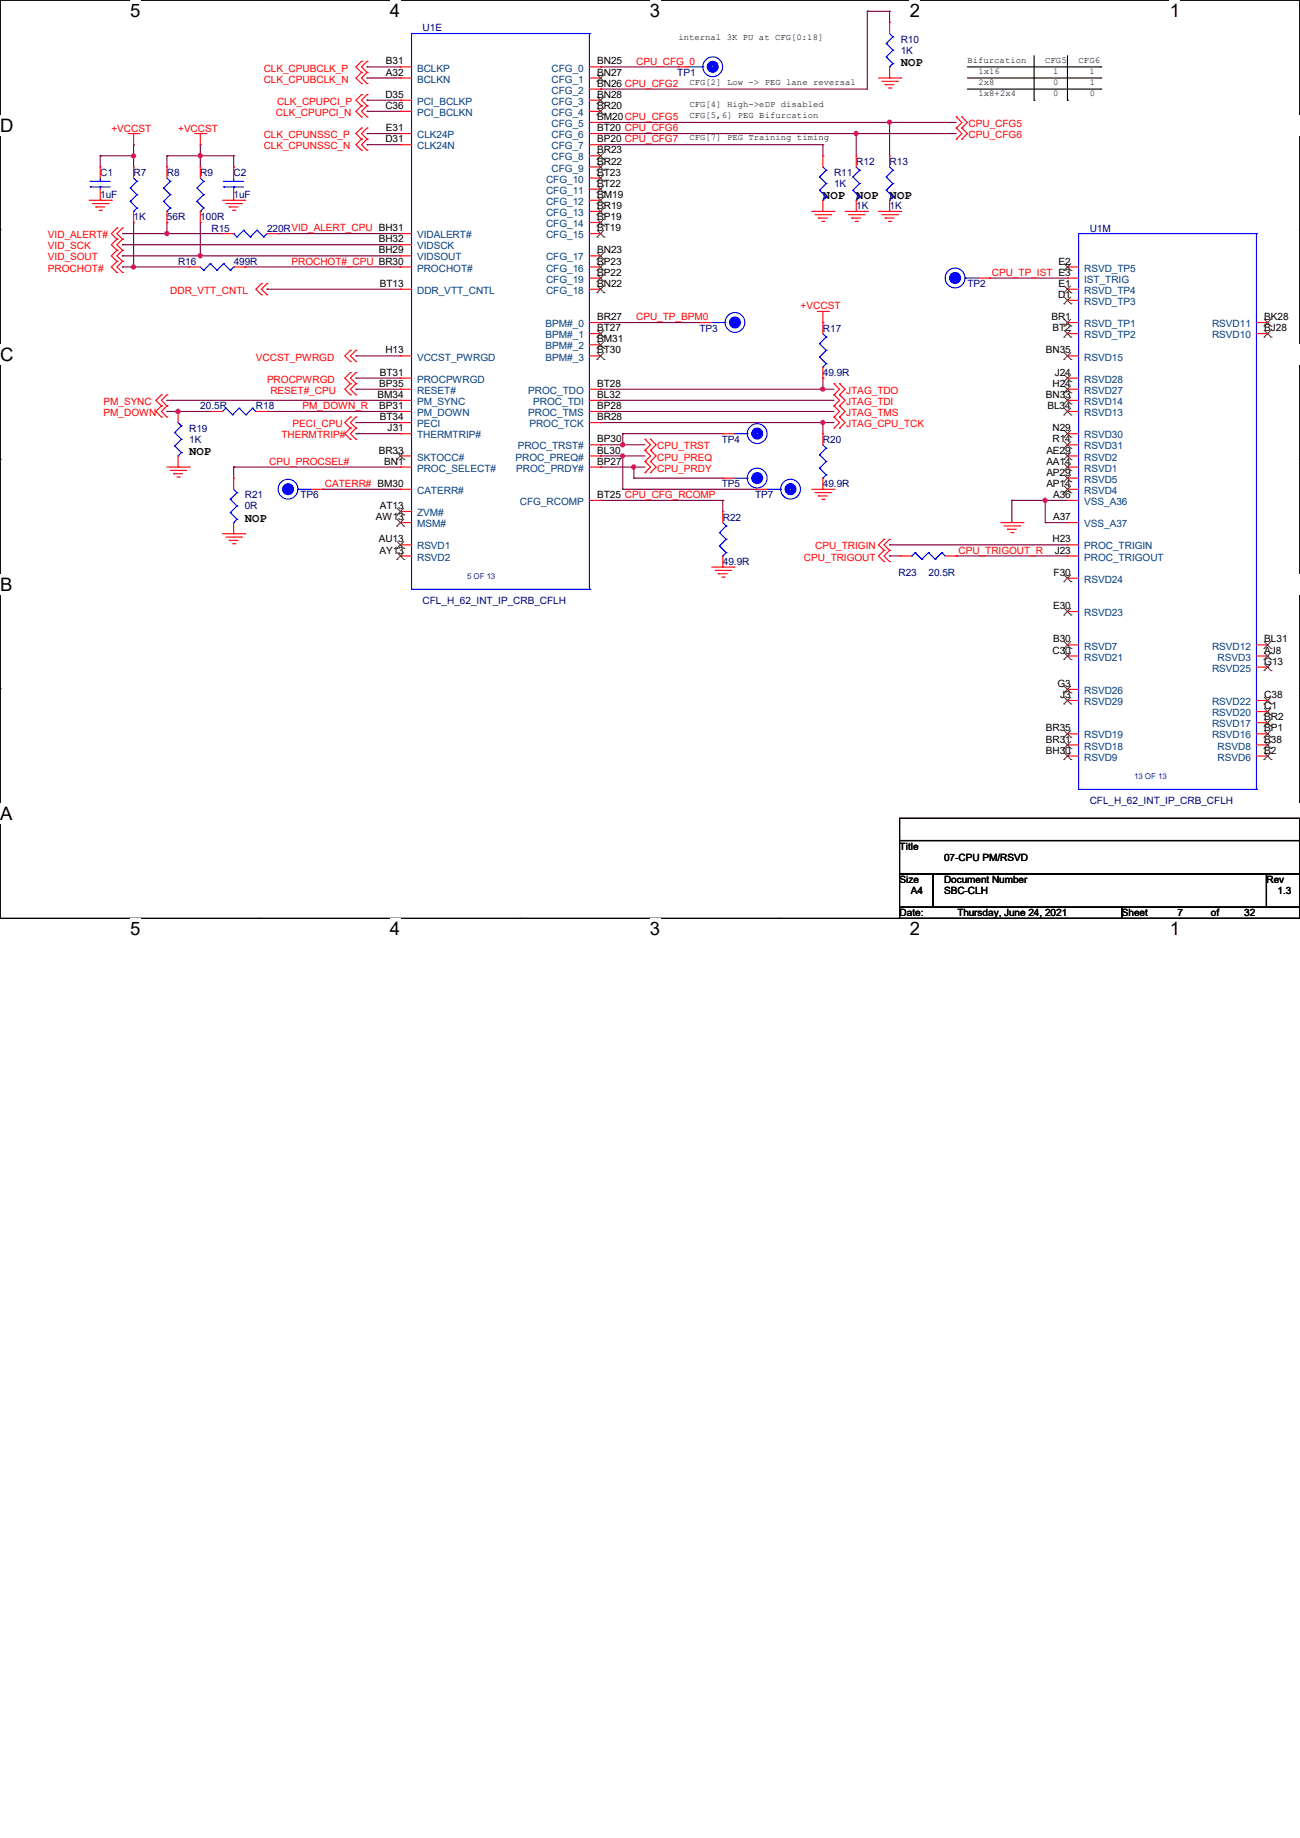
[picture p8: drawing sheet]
<svg xmlns="http://www.w3.org/2000/svg" width="297mm" height="420mm" viewBox="0 0 297 420" stroke-linecap="round" stroke-linejoin="round" font-family="sans-serif">
<path d="M0 0h297v209.8h-297z" fill="none" stroke="#000" stroke-width=".25"/>
<g fill="#fff">
<path d="M29.7 0h2.4v4.8h-2.4z"/>
<path d="M29.7 209.8h2.4v4.8h-2.4z"/>
</g>
<path d="M59.4 0h.1M59.4 209.8h.1" fill="none" stroke="#000" stroke-width=".25"/>
<g fill="#fff">
<path d="M89.1 0h2.3v4.8h-2.3z"/>
<path d="M89.1 209.8h2.3v4.8h-2.3z"/>
</g>
<path d="M118.8 0h.1M118.8 209.8h.1" fill="none" stroke="#000" stroke-width=".25"/>
<g fill="#fff">
<path d="M148.5 0h2.3v4.8h-2.3z"/>
<path d="M148.5 209.8h2.3v4.8h-2.3z"/>
</g>
<path d="M178.2 0h.1M178.2 209.8h.1" fill="none" stroke="#000" stroke-width=".25"/>
<g fill="#fff">
<path d="M207.9 0h2.3v4.8h-2.3z"/>
<path d="M207.9 209.8h2.3v4.8h-2.3z"/>
</g>
<path d="M237.6 0h.1M237.6 209.8h.1" fill="none" stroke="#000" stroke-width=".25"/>
<g fill="#fff">
<path d="M267.3 0h2.3v4.8h-2.3z"/>
<path d="M267.3 209.8h2.3v4.8h-2.3z"/>
<path d="M0 26.2h3.1v4.8h-3.1z"/>
<path d="M297 26.2v4.8z"/>
<path d="M0 78.7h3.1v4.7h-3.1z"/>
<path d="M297 78.7v4.7z"/>
</g>
<path d="M0 52.5h.1M297 52.5h.1" fill="none" stroke="#000" stroke-width=".25"/>
<g fill="#fff">
<path d="M0 131.1h2.9v4.8h-2.9z"/>
<path d="M297 131.1v4.8z"/>
</g>
<path d="M0 104.9h.1M297 104.9h.1" fill="none" stroke="#000" stroke-width=".25"/>
<g fill="#fff">
<path d="M0 183.6h2.9v4.7h-2.9z"/>
<path d="M296.9 183.6h.1v4.7h-.1z"/>
</g>
<g fill="none" stroke="#000" stroke-width=".25">
<path d="M221 15.3h30.5M221 17.8h30.5M236.3 12.7v10.2M243.9 12.7v10.2M251.5 15.3h.1M251.5 17.8h.1M221 20.4h30.5M236.3 22.9h.1M243.9 22.9h.1M251.5 20.4h.1M0 157.4h.1M297 157.4h.1"/>
<path d="M205.5 187h91.5v5.1h-91.5zM205.5 192.1h91.5v7.6h-91.5zM205.5 199.7h7.6v7.6h-7.6zM213.1 199.7h76.2v7.6h-76.2zM289.3 199.7h7.7v7.6h-7.7zM205.5 207.3h50.8v2.5h-50.8zM256.3 207.3h40.7v2.5h-40.7z"/>
</g>
<g fill="none" stroke="#800040" stroke-width=".25">
<path d="M83.9 15.3h.1M83.9 17.8h.1M83.9 15.3h7.6M83.9 17.8h7.6M137.2 15.3h.1M137.2 15.3h17.8M198.2 2.6h.1M198.2 2.6v17.8h-61M198.2 2.6h5M203.2 2.6h.1M203.2 2.6v2.5M22.9 35.6h.1"/>
<path d="M22.9 35.6h7.6M22.9 35.6v2.5M30.5 33.1h.1M30.5 35.6h.1M30.5 33.1v5M38.1 35.6h.1M38.1 35.6v2.5M38.1 35.6h15.3M45.8 35.6h.1M45.8 33.1h.1M45.8 33.1v5M53.4 35.6h.1"/>
<path d="M53.4 38.1h.1M53.4 35.6v2.5M83.9 30.5h.1M83.9 33.1h.1M83.9 22.9h.1M83.9 25.4h.1M83.9 30.5h7.6M83.9 33.1h7.6M83.9 22.9h7.6M83.9 25.4h7.6M137.2 20.4h.1M137.2 28h.1"/>
<path d="M137.2 30.5h.1M137.2 33.1h.1M137.2 30.5h81.3M137.2 33.1h50.8M137.2 28h81.3M188 33.1h.1M188 33.1v2.5M195.6 30.5h.1M195.6 30.5v5.1M203.2 28h.1M203.2 28v7.6M28 55.9h.1"/>
<path d="M28 58.5h.1M28 53.4h.1M28 53.4h22.8M28 55.9h63.5M28 58.5h63.5M30.5 50.8h.1M30.5 50.8v10.2M38.1 50.8h.1M38.1 53.4h.1M38.1 50.8v2.6M45.8 58.5h.1M45.8 50.8h.1"/>
<path d="M45.8 50.8v7.7M63.5 53.4h.1M63.5 53.4h28M28 61h.1M28 61h15.2M30.5 61h.1M55.9 61h.1M55.9 61h35.6M61 66.1h.1M61 66.1h30.5M137.2 73.7h.1M137.2 73.7h22.9"/>
<path d="M226.1 63.5h.1M226.1 63.5h17.8M38.1 91.5h.1M38.1 94h.1M38.1 91.5h53.4M38.1 94h10.2M40.7 94h.1M61 94h.1M61 94h30.5M81.3 96.6h.1M81.3 99.1h.1M81.3 88.9h.1"/>
<path d="M81.3 86.4h.1M81.3 81.3h.1M81.3 96.6h10.2M81.3 99.1h10.2M81.3 88.9h10.2M81.3 86.4h10.2M81.3 81.3h10.2M137.2 91.5h.1M137.2 94h.1M137.2 96.6h.1M137.2 88.9h.1M137.2 96.6h53.3"/>
<path d="M137.2 88.9h53.3M137.2 91.5h53.3M137.2 94h53.3M142.3 99.1h.1M142.3 99.1h22.8M142.3 99.1v2.5M188 88.9h.1M188 86.4h.1M188 96.6h.1M188 86.4v2.5M188 96.6v2.5M53.4 106.7h.1"/>
<path d="M53.4 106.7h38.1M53.4 106.7v2.6M73.7 111.8h.1M73.7 111.8h17.8M137.2 114.3h.1M137.2 106.7h.1M137.2 104.2h.1M137.2 101.6h.1M137.2 114.3h27.9M137.2 101.6h10.2M137.2 106.7h10.2M137.2 104.2h10.2"/>
<path d="M142.3 111.8h.1M142.3 101.6h.1M142.3 104.2h.1M142.3 111.8h30.5M142.3 104.2v7.6M144.8 109.3h.1M144.8 106.7h.1M144.8 109.3h20.3M144.8 106.7v2.6M165.1 114.3h.1M165.1 114.3v2.6M231.2 114.3h.1"/>
<path d="M231.2 114.3h12.7M231.2 114.3v5.1M238.8 114.3h.1M238.8 119.4h.1M238.8 119.4h5.1M238.8 114.3v5.1M203.2 124.5h.1M203.2 127h.1M203.2 124.5h40.7M203.2 127h2.6M218.5 127h.1M218.5 127h25.4"/>
</g>
<g fill="#f0f" stroke="#f0f" stroke-width=".25">
<circle cx="45.7" cy="58.4" r=".49"/>
<circle cx="30.5" cy="61" r=".49"/>
<circle cx="40.7" cy="94" r=".49"/>
<circle cx="188" cy="88.9" r=".49"/>
<circle cx="188" cy="96.5" r=".49"/>
<circle cx="142.3" cy="101.6" r=".49"/>
<circle cx="144.8" cy="106.7" r=".49"/>
<circle cx="30.5" cy="35.6" r=".49"/>
<circle cx="38.1" cy="53.4" r=".49"/>
<circle cx="142.3" cy="104.2" r=".49"/>
<circle cx="195.6" cy="30.5" r=".49"/>
<circle cx="45.7" cy="35.6" r=".49"/>
<circle cx="203.2" cy="28" r=".49"/>
<circle cx="238.8" cy="114.3" r=".49"/>
</g>
<g fill="none" stroke="#f00" stroke-width=".25">
<path d="M82.6 14h.1M82.6 16.6h.1M82.6 19.1h.1M82.6 14l-1.3 1.3 1.3 1.3M82.6 16.6l-1.3 1.2 1.3 1.3M83.9 14h.1M83.9 16.6h.1M83.9 19.1h.1M83.9 14l-1.3 1.3 1.3 1.3M83.9 16.6l-1.3 1.2 1.3 1.3M91.5 17.8h.1M91.5 15.3h.1"/>
<path d="M91.5 17.8h2.5M91.5 15.3h2.5M134.7 17.8h2.5M134.7 15.3h2.5M137.2 15.3h.1M137.2 17.8h.1M155 15.3h.1M155 15.3h2.5M200.7 17.8h5.1M201.5 18.6h3.5M202.2 19.3h.1M202.2 19.3h2.1"/>
<path d="M203.2 5.1h.1M203.2 17.8h.1M203.2 5.1v2.6M203.2 15.3v2.5M205 18.6h.1M205.8 17.8h.1M22.9 38.1h.1M22.9 38.1v2.6M29.3 30.5h2.5M30.5 33.1h.1M30.5 38.1h.1M30.5 30.5v2.6"/>
<path d="M30.5 38.1v2.6M31.8 30.5h.1M38.1 38.1h.1M38.1 38.1v2.6M44.5 30.5h2.5M45.8 33.1h.1M45.8 38.1h.1M45.8 30.5v2.6M45.8 38.1v2.6M47 30.5h.1M53.4 38.1h.1M53.4 38.1v2.6"/>
<path d="M82.6 29.3h.1M82.6 31.8h.1M82.6 34.3h.1M82.6 24.2h.1M82.6 26.7h.1M82.6 21.6h.1M82.6 29.3l-1.3 1.2 1.3 1.3M82.6 31.8l-1.3 1.3 1.3 1.2M82.6 24.2l-1.3 1.2 1.3 1.3M82.6 21.6l-1.3 1.3 1.3 1.3M83.9 29.3h.1M83.9 31.8h.1"/>
<path d="M83.9 34.3h.1M83.9 24.2h.1M83.9 26.7h.1M83.9 21.6h.1M83.9 29.3l-1.3 1.2 1.3 1.3M83.9 31.8l-1.3 1.3 1.3 1.2M83.9 24.2l-1.3 1.2 1.3 1.3M83.9 21.6l-1.3 1.3 1.3 1.3M91.5 33.1h.1M91.5 25.4h.1M91.5 30.5h.1M91.5 22.9h.1"/>
<path d="M91.5 30.5h2.5M91.5 22.9h2.5M91.5 25.4h2.5M91.5 33.1h2.5M134.7 30.5h2.5M134.7 20.4h2.5M134.7 22.9h2.5M134.7 25.4h2.5M134.7 28h2.5M134.7 33.1h2.5M134.7 35.6h2.5M134.7 38.1h2.5"/>
<path d="M137.2 20.4h.1M137.2 22.9h.1M137.2 25.4h.1M137.2 28h.1M137.2 30.5h.1M137.2 33.1h.1M137.2 35.6h.1M137.2 38.1h.1M188 35.6h.1M188 35.6v2.5M195.6 35.6h.1M195.6 35.6v2.5"/>
<path d="M203 20.1h.5M203.2 35.6h.1M203.2 35.6v2.5M203.5 20.1h.1M218.5 26.7h.1M218.5 29.3h.1M218.5 31.8h.1M218.5 26.7l1.3 1.3-1.3 1.3M218.5 29.3l1.3 1.2-1.3 1.3M219.8 26.7h.1M219.8 29.3h.1M219.8 31.8h.1"/>
<path d="M219.8 26.7l1.2 1.3-1.2 1.3M219.8 29.3l1.2 1.2-1.2 1.3M20.4 45.8h5M21.1 46.5h3.6M21.9 47.3h.1M21.9 47.3h2M22.6 48h.6M22.9 45.8h.1M22.9 43.2v2.6M23.2 48h.1M24.7 46.5h.1M25.4 45.8h.1"/>
<path d="M26.7 54.7h.1M26.7 57.2h.1M26.7 59.7h.1M26.7 52.1h.1M26.7 54.7l-1.3 1.2 1.3 1.3M26.7 57.2l-1.3 1.3 1.3 1.2M26.7 52.1l-1.3 1.3 1.3 1.3M26.7 59.7l-1.3 1.3 1.3 1.3M28 54.7h.1M28 57.2h.1M28 59.7h.1M28 52.1h.1"/>
<path d="M28 54.7l-1.3 1.2 1.3 1.3M28 57.2l-1.3 1.3 1.3 1.2M28 52.1l-1.3 1.3 1.3 1.3M28 59.7l-1.3 1.3 1.3 1.3M30.5 50.8h.1M30.5 48.3v2.5M38.1 50.8h.1M38.1 48.3v2.5M45.8 50.8h.1M45.8 48.3v2.5M50.8 53.4h.1M50.8 45.8h5.1"/>
<path d="M50.8 53.4h2.6M51.6 46.5h3.6M52.4 47.3h.1M52.4 47.3h2M53.1 48h.5M53.4 45.8h.1M53.4 43.2v2.6M53.6 48h.1M55.2 46.5h.1M55.9 45.8h.1M61 53.4h2.5M63.5 53.4h.1"/>
<path d="M91.5 58.5h.1M91.5 55.9h.1M91.5 53.4h.1M91.5 58.5h2.5M91.5 55.9h2.5M91.5 53.4h2.5M134.7 48.3h2.5M134.7 45.8h2.5M134.7 58.5h2.5M134.7 40.7h2.5M134.7 43.2h2.5M134.7 50.8h2.5"/>
<path d="M134.7 53.4h2.5M137.2 40.7h.1M137.2 43.2h.1M137.2 45.8h.1M137.2 48.3h.1M137.2 50.8h.1M137.2 53.4h.1M137.2 58.5h.1M185.5 48.3h5M186.2 49.1h3.6M187 49.8h.1M187 49.8h2"/>
<path d="M187.7 50.6h.6M188 48.3h.1M188 45.8v2.5M188.3 50.6h.1M189.8 49.1h.1M190.5 48.3h.1M193.1 48.3h5.1M193.8 49.1h3.6M194.6 49.8h.1M194.6 49.8h2M195.4 50.6h.5M195.6 48.3h.1"/>
<path d="M195.6 45.8v2.5M195.9 50.6h.1M197.4 49.1h.1M198.2 48.3h.1M200.7 48.3h5.1M201.5 49.1h3.5M202.2 49.8h.1M202.2 49.8h2.1M203 50.6h.5M203.2 48.3h.1M203.2 45.8v2.5M203.5 50.6h.1"/>
<path d="M205 49.1h.1M205.8 48.3h.1M26.7 62.3h.1M28 62.3h.1M43.2 61h.1M43.2 61h2.6M53.4 61h2.5M55.9 61h.1M59.7 64.8h.1M59.7 67.4h.1M59.7 64.8l-1.2 1.3 1.2 1.3M61 64.8h.1"/>
<path d="M61 67.4h.1M61 64.8l-1.3 1.3 1.3 1.3M91.5 66.1h.1M91.5 61h.1M91.5 61h2.5M91.5 66.1h2.5M134.7 73.7h2.5M134.7 61h2.5M134.7 63.5h2.5M134.7 66.1h2.5M134.7 76.2h2.5M134.7 78.8h2.5"/>
<path d="M137.2 66.1h.1M137.2 63.5h.1M137.2 73.7h.1M137.2 76.2h.1M137.2 78.8h.1M137.2 61h.1M160.1 73.7h.1M160.1 73.7h2.5M186.7 71.2h2.6M188 73.7h.1M188 71.2v5M189.3 71.2h.1"/>
<path d="M223.6 63.5h2.5M226.1 63.5h.1M243.9 61h.1M243.9 66.1h.1M243.9 68.6h.1M243.9 76.2h.1M243.9 73.7h.1M243.9 63.5h.1M243.9 73.7h2.5M243.9 61h2.5M243.9 63.5h2.5M243.9 66.1h2.5"/>
<path d="M243.9 68.6h2.5M243.9 76.2h2.5M287.1 73.7h2.5M287.1 76.2h2.5M289.6 73.7h.1M289.6 76.2h.1M36.9 90.2h.1M36.9 92.8h.1M36.9 95.3h.1M36.9 90.2l-1.3 1.3 1.3 1.3M36.9 92.8l-1.3 1.2 1.3 1.3M38.1 90.2h.1"/>
<path d="M38.1 92.8h.1M38.1 95.3h.1M38.1 90.2l-1.2 1.3 1.2 1.3M38.1 92.8l-1.2 1.2 1.2 1.3M40.7 94h.1M40.7 94v2.6M48.3 94h.1M48.3 94h2.5M58.5 94h2.5M61 94h.1M80.1 95.3h.1M80.1 97.8h.1"/>
<path d="M80.1 87.7h.1M80.1 90.2h.1M80.1 85.1h.1M80.1 80.1h.1M80.1 82.6h.1M80.1 95.3l-1.3 1.3 1.3 1.2M80.1 97.8l-1.3 1.3 1.3 1.3M80.1 87.7l-1.3 1.2 1.3 1.3M80.1 85.1l-1.3 1.3 1.3 1.3M80.1 80.1l-1.3 1.2 1.3 1.3M81.3 95.3h.1M81.3 97.8h.1"/>
<path d="M81.3 87.7h.1M81.3 90.2h.1M81.3 85.1h.1M81.3 80.1h.1M81.3 82.6h.1M81.3 95.3l-1.2 1.3 1.2 1.2M81.3 97.8l-1.2 1.3 1.2 1.3M81.3 87.7l-1.2 1.2 1.2 1.3M81.3 85.1l-1.2 1.3 1.2 1.3M81.3 80.1l-1.2 1.2 1.2 1.3M91.5 81.3h.1M91.5 91.5h.1"/>
<path d="M91.5 94h.1M91.5 96.6h.1M91.5 99.1h.1M91.5 88.9h.1M91.5 86.4h.1M91.5 94h2.5M91.5 99.1h2.5M91.5 86.4h2.5M91.5 88.9h2.5M91.5 81.3h2.5M91.5 91.5h2.5M91.5 96.6h2.5"/>
<path d="M134.7 94h2.5M134.7 88.9h2.5M134.7 81.3h2.5M134.7 91.5h2.5M134.7 96.6h2.5M137.2 96.6h.1M137.2 88.9h.1M137.2 81.3h.1M137.2 91.5h.1M137.2 94h.1M165.1 99.1h.1M165.1 99.1h2.6"/>
<path d="M188 86.4h.1M188 99.1h.1M188 83.9v2.5M188 99.1v2.5M190.5 87.7h.1M190.5 90.2h.1M190.5 92.8h.1M190.5 95.3h.1M190.5 97.8h.1M190.5 87.7l1.3 1.2-1.3 1.3M190.5 92.8l1.3 1.2-1.3 1.3M190.5 90.2l1.3 1.3-1.3 1.3"/>
<path d="M190.5 95.3l1.3 1.3-1.3 1.2M191.8 87.7h.1M191.8 90.2h.1M191.8 92.8h.1M191.8 95.3h.1M191.8 97.8h.1M191.8 87.7l1.3 1.2-1.3 1.3M191.8 92.8l1.3 1.2-1.3 1.3M191.8 90.2l1.3 1.3-1.3 1.3M191.8 95.3l1.3 1.3-1.3 1.2M243.9 86.4h.1M243.9 88.9h.1"/>
<path d="M243.9 81.3h.1M243.9 91.5h.1M243.9 94h.1M243.9 99.1h.1M243.9 94h2.5M243.9 99.1h2.5M243.9 86.4h2.5M243.9 88.9h2.5M243.9 81.3h2.5M243.9 91.5h2.5M38.1 106.7h5.1M38.9 107.5h3.6"/>
<path d="M39.7 108.2h.1M39.7 108.2h2M40.4 109h.5M40.7 106.7h.1M40.7 104.2v2.5M40.9 109h.1M42.5 107.5h.1M43.2 106.7h.1M53.4 109.3h.1M53.4 109.3v2.5M53.4 119.4v2.6M71.2 111.8h2.5"/>
<path d="M73.7 111.8h.1M80.1 100.4h.1M81.3 100.4h.1M91.5 106.7h.1M91.5 116.9h.1M91.5 104.2h.1M91.5 111.8h.1M91.5 119.4h.1M91.5 106.7h2.5M91.5 111.8h2.5M91.5 119.4h2.5M91.5 104.2h2.5"/>
<path d="M91.5 116.9h2.5M134.7 106.7h2.5M134.7 104.2h2.5M134.7 101.6h2.5M134.7 114.3h2.5M137.2 101.6h.1M137.2 114.3h.1M137.2 104.2h.1M137.2 106.7h.1M147.4 100.4h.1M147.4 102.9h.1M147.4 105.5h.1"/>
<path d="M147.4 108h.1M147.4 100.4l1.2 1.2-1.2 1.3M147.4 102.9l1.2 1.3-1.2 1.3M147.4 105.5l1.2 1.2-1.2 1.3M148.6 100.4h.1M148.6 102.9h.1M148.6 105.5h.1M148.6 108h.1M148.6 100.4l1.3 1.2-1.3 1.3M148.6 102.9l1.3 1.3-1.3 1.3M148.6 105.5l1.3 1.2-1.3 1.3M165.1 109.3h.1"/>
<path d="M165.1 116.9h.1M165.1 109.3h2.6M165.1 116.9v2.5M172.8 111.8h.1M172.8 111.8h2.5M185.5 111.8h5M186.2 112.6h3.6M187 113.3h.1M187 113.3h2M187.7 114.1h.6M188 111.8h.1M188 109.3v2.5"/>
<path d="M188.3 114.1h.1M189.8 112.6h.1M190.5 111.8h.1M228.6 119.4h5.1M233.7 119.4h.1M243.9 119.4h.1M243.9 109.3h.1M243.9 111.8h.1M243.9 104.2h.1M243.9 106.7h.1M243.9 101.6h.1M243.9 114.3h.1"/>
<path d="M243.9 106.7h2.5M243.9 111.8h2.5M243.9 119.4h2.5M243.9 109.3h2.5M243.9 104.2h2.5M243.9 101.6h2.5M243.9 114.3h2.5M50.8 122h5.1M51.6 122.7h3.6M52.4 123.5h.1M52.4 123.5h2M53.1 124.2h.5"/>
<path d="M53.4 122h.1M53.6 124.2h.1M55.2 122.7h.1M55.9 122h.1M91.5 127h.1M91.5 124.5h.1M91.5 127h2.5M91.5 124.5h2.5M162.6 129.6h5.1M163.4 130.3h3.5M164.1 131.1h.1M164.1 131.1h2.1"/>
<path d="M164.9 131.9h.5M165.1 129.6h.1M165.1 127v2.6M165.4 131.9h.1M166.9 130.3h.1M167.7 129.6h.1M202 123.2h.1M202 125.8h.1M202 128.3h.1M202 123.2l-1.3 1.3 1.3 1.3M202 125.8l-1.3 1.2 1.3 1.3M203.2 123.2h.1"/>
<path d="M203.2 125.8h.1M203.2 128.3h.1M203.2 123.2l-1.2 1.3 1.2 1.3M203.2 125.8l-1.2 1.2 1.2 1.3M205.8 127h.1M205.8 127h2.5M215.9 127h2.6M218.5 127h.1M229.4 120.2h3.6M230.2 120.9h.1M230.2 120.9h2M230.9 121.7h.5"/>
<path d="M231.4 121.7h.1M233 120.2h.1M243.9 132.1h.1M243.9 139.7h.1M243.9 127h.1M243.9 124.5h.1M243.9 127h2.5M243.9 132.1h2.5M243.9 139.7h2.5M243.9 124.5h2.5M243.9 147.4h.1M243.9 157.5h.1"/>
<path d="M243.9 149.9h.1M243.9 147.4h2.5M243.9 157.5h2.5M243.9 149.9h2.5M287.1 147.4h2.5M287.1 152.4h2.5M287.1 149.9h2.5M289.6 152.4h.1M289.6 147.4h.1M289.6 149.9h.1M243.9 167.7h.1M243.9 160.1h.1"/>
<path d="M243.9 170.2h.1M243.9 172.8h.1M243.9 167.7h2.5M243.9 160.1h2.5M243.9 170.2h2.5M243.9 172.8h2.5M287.1 167.7h2.5M287.1 160.1h2.5M287.1 170.2h2.5M287.1 172.8h2.5M287.1 165.1h2.5M287.1 162.6h2.5"/>
<path d="M289.6 165.1h.1M289.6 170.2h.1M289.6 167.7h.1M289.6 172.8h.1M289.6 160.1h.1M289.6 162.6h.1"/>
</g>
<g fill="none" stroke="#00f" stroke-width=".25">
<path d="M134.7 7.7h.1M134.7 7.7h-40.7v127M134.7 7.7v127M157.5 15.3h3.1M160.6 15.3h.1M202.5 9.9h.1M202.5 13h.1M202.5 9.9l1.5 1.6M202.5 13l1.5 1.5M203.2 15.3h.1M203.2 7.7l.8 .7M204 8.4h.1"/>
<path d="M204 11.5h.1M204 14.5h.1M204 14.5l-.8 .8M204 8.4l-1.5 1.5M204 11.5l-1.5 1.5M188 38.1l.8 .8M188.8 38.9h.1M188.8 38.9l-1.6 1.5M195.6 38.1l.8 .8M196.4 38.9h.1M196.4 38.9l-1.5 1.5M203.2 38.1l.8 .8"/>
<path d="M204 38.9h.1M204 38.9l-1.5 1.5M20.6 41.4h.1M20.6 42.7h.1M20.6 41.4h4.6M20.6 42.7h4.6M22.9 42.7h.1M22.9 41.4h.1M22.9 40.7v.7M22.9 42.7v.5M29.8 43h.1M29.8 46h.1"/>
<path d="M29.8 43l1.5 1.5M29.8 46l1.5 1.5M30.5 48.3h.1M30.5 40.7l.8 .7M31.3 41.4h.1M31.3 44.5h.1M31.3 47.5h.1M31.3 47.5l-.8 .8M31.3 41.4l-1.5 1.6M31.3 44.5l-1.5 1.5M37.4 43h.1M37.4 46h.1"/>
<path d="M37.4 43l1.5 1.5M37.4 46l1.5 1.5M38.1 48.3h.1M38.1 40.7l.8 .7M38.9 41.4h.1M38.9 44.5h.1M38.9 47.5h.1M38.9 47.5l-.8 .8M38.9 41.4l-1.5 1.6M38.9 44.5l-1.5 1.5M45 43h.1M45 46h.1"/>
<path d="M45 43l1.5 1.5M45 46l1.5 1.5M45.8 48.3h.1M45.8 40.7l.7 .7M46.5 41.4h.1M46.5 44.5h.1M46.5 47.5h.1M46.5 47.5l-.7 .8M46.5 41.4l-1.5 1.6M46.5 44.5l-1.5 1.5M51.1 41.4h.1M51.1 42.7h.1"/>
<path d="M51.1 41.4h4.6M51.1 42.7h4.6M53.4 42.7h.1M53.4 41.4h.1M53.4 53.4h.1M53.4 40.7v.7M53.4 42.7v.5M53.4 53.4l.7 .7M54.1 54.1h.1M55.7 52.6h.1M55.7 52.6l-1.6 1.5M55.7 52.6l1.5 1.5"/>
<path d="M57.2 54.1h.1M58.7 52.6h.1M58.7 52.6l-1.5 1.5M58.7 52.6l1.5 1.5M60.2 54.1h.1M61 53.4l-.8 .7M187.2 40.4h.1M187.2 43.5h.1M187.2 40.4l1.6 1.6M187.2 43.5l1.6 1.5M188 45.8h.1M188.8 42h.1"/>
<path d="M188.8 45h.1M188.8 45l-.8 .8M188.8 42l-1.6 1.5M194.9 40.4h.1M194.9 43.5h.1M194.9 40.4l1.5 1.6M194.9 43.5l1.5 1.5M195.6 45.8h.1M196.4 42h.1M196.4 45h.1M196.4 42l-1.5 1.5M196.4 45l-.8 .8"/>
<path d="M202.5 40.4h.1M202.5 43.5h.1M202.5 40.4l1.5 1.6M202.5 43.5l1.5 1.5M203.2 45.8h.1M204 42h.1M204 45h.1M204 42l-1.5 1.5M204 45l-.8 .8M287.1 53.4h.1M287.1 53.4h-40.7v127M287.1 53.4v127"/>
<path d="M45.8 61l.7 .8M46.5 61.8h.1M48 60.2h.1M48 60.2l-1.5 1.6M48 60.2l1.6 1.6M49.6 61.8h.1M51.1 60.2h.1M51.1 60.2l-1.5 1.6M51.1 60.2l1.5 1.6M52.6 61.8h.1M53.4 61h.1M53.4 61l-.8 .8"/>
<path d="M162.6 73.7h3.1M165.7 73.7h.1M187.2 78.5h.1M187.2 78.5l1.6 1.6M188 76.2l.8 .8M188.8 77h.1M188.8 77l-1.6 1.5M220.5 63.5h.1M220.5 63.5h3.1M39.9 98.8h.1M39.9 98.8l1.5 1.6M40.7 96.6l.7 .7"/>
<path d="M41.4 97.3h.1M41.4 97.3l-1.5 1.5M51.6 93.3h.1M51.6 93.3l-.8 .7M51.6 93.3l1.5 1.5M53.1 94.8h.1M54.7 93.3h.1M54.7 93.3l-1.6 1.5M54.7 93.3l1.5 1.5M56.2 94.8h.1M57.7 93.3h.1M57.7 93.3l-1.5 1.5"/>
<path d="M57.7 93.3l.8 .7M58.5 94h.1M167.7 99.1h3M170.7 99.1h.1M187.2 81.6h.1M187.2 81.6l1.6 1.5M188 83.9h.1M188.8 80.1h.1M188.8 83.1h.1M188.8 83.1l-.8 .8M188.8 80.1l-1.6 1.5M39.9 101.9h.1"/>
<path d="M39.9 101.9l1.5 1.5M40.7 104.2h.1M41.4 100.4h.1M41.4 103.4h.1M41.4 103.4l-.7 .8M41.4 100.4l-1.5 1.5M52.6 114.1h.1M52.6 117.1h.1M52.6 114.1l1.5 1.5M52.6 117.1l1.5 1.6M53.4 119.4h.1M53.4 111.8l.7 .8"/>
<path d="M54.1 112.6h.1M54.1 115.6h.1M54.1 118.7h.1M54.1 118.7l-.7 .7M54.1 112.6l-1.5 1.5M54.1 115.6l-1.5 1.5M68.1 111.8h.1M68.1 111.8h3.1M165.1 119.4l.8 .8M167.7 109.3h3M170.7 109.3h.1M175.3 111.8h3.1"/>
<path d="M178.4 111.8h.1M187.2 103.9h.1M187.2 107h.1M187.2 103.9l1.6 1.6M187.2 107l1.6 1.5M188 109.3h.1M188 101.6l.8 .8M188.8 102.4h.1M188.8 105.5h.1M188.8 108.5h.1M188.8 108.5l-.8 .8M188.8 102.4l-1.6 1.5"/>
<path d="M188.8 105.5l-1.6 1.5M94 134.7h.1M94 134.7h40.7M134.7 134.7h.1M164.4 121.7h.1M164.4 124.8h.1M164.4 121.7l1.5 1.5M164.4 124.8l1.5 1.5M165.1 127h.1M165.9 120.2h.1M165.9 123.2h.1M165.9 126.3h.1"/>
<path d="M165.9 126.3l-.8 .7M165.9 120.2l-1.5 1.5M165.9 123.2l-1.5 1.6M208.3 127h.1M209.1 126.3h.1M209.1 126.3l1.5 1.5M209.1 126.3l-.8 .7M210.6 127.8h.1M212.1 126.3h.1M212.1 126.3l1.6 1.5M212.1 126.3l-1.5 1.5M213.7 127.8h.1"/>
<path d="M215.2 126.3h.1M215.2 126.3l.7 .7M215.2 126.3l-1.5 1.5M246.4 180.4h.1M246.4 180.4h40.7M287.1 180.4h.1"/>
<circle cx="162.8" cy="15.3" r="2.26"/>
<circle cx="162.8" cy="15.3" r="1.25"/>
<circle cx="162.8" cy="15.3" r=".49"/>
<circle cx="162.8" cy="15.3" r=".74"/>
<circle cx="162.8" cy="15.3" r=".99"/>
<circle cx="162.8" cy="15.3" r=".23"/>
<circle cx="167.9" cy="73.7" r="2.26"/>
<circle cx="167.9" cy="73.7" r="1.25"/>
<circle cx="167.9" cy="73.7" r=".49"/>
<circle cx="167.9" cy="73.7" r=".99"/>
<circle cx="167.9" cy="73.7" r=".74"/>
<circle cx="167.9" cy="73.7" r=".23"/>
<circle cx="218.2" cy="63.5" r="2.26"/>
<circle cx="218.2" cy="63.5" r="1.25"/>
<circle cx="218.2" cy="63.5" r=".49"/>
<circle cx="218.2" cy="63.5" r=".99"/>
<circle cx="218.2" cy="63.5" r=".74"/>
<circle cx="218.2" cy="63.5" r=".23"/>
<circle cx="173" cy="99.1" r="2.26"/>
<circle cx="173" cy="99.1" r="1.25"/>
<circle cx="173" cy="99.1" r=".49"/>
<circle cx="173" cy="99.1" r=".99"/>
<circle cx="173" cy="99.1" r=".74"/>
<circle cx="173" cy="99.1" r=".23"/>
<circle cx="65.8" cy="111.8" r="2.26"/>
<circle cx="65.8" cy="111.8" r="1.25"/>
<circle cx="65.8" cy="111.8" r=".49"/>
<circle cx="65.8" cy="111.8" r=".99"/>
<circle cx="65.8" cy="111.8" r=".74"/>
<circle cx="65.8" cy="111.8" r=".23"/>
<circle cx="173" cy="109.2" r="2.26"/>
<circle cx="173" cy="109.2" r="1.25"/>
<circle cx="173" cy="109.2" r=".49"/>
<circle cx="173" cy="109.2" r=".99"/>
<circle cx="173" cy="109.2" r=".74"/>
<circle cx="173" cy="109.2" r=".23"/>
<circle cx="180.6" cy="111.8" r="2.26"/>
<circle cx="180.6" cy="111.8" r="1.25"/>
<circle cx="180.6" cy="111.8" r=".49"/>
<circle cx="180.6" cy="111.8" r=".74"/>
<circle cx="180.6" cy="111.8" r=".99"/>
<circle cx="180.6" cy="111.8" r=".23"/>
</g>
<g fill="none" stroke="#804000" stroke-width=".23">
<path d="M136.4 18.6h.1M136.4 17.1l1.6 1.5M138 17.1l-1.6 1.5M138 18.6h.1M136.4 23.7h.1M136.4 26.2h.1M136.4 36.4h.1M136.4 38.9h.1M136.4 22.1l1.6 1.6M136.4 24.7l1.6 1.5M136.4 39.9l1.6 1.6M136.4 34.8l1.6 1.6"/>
<path d="M136.4 37.4l1.6 1.5M138 22.1l-1.6 1.6M138 24.7l-1.6 1.5M138 39.9l-1.6 1.6M138 34.8l-1.6 1.6M138 37.4l-1.6 1.5M138 23.7h.1M138 26.2h.1M138 36.4h.1M138 38.9h.1M136.4 41.5h.1M136.4 44h.1"/>
<path d="M136.4 46.6h.1M136.4 49.1h.1M136.4 51.6h.1M136.4 54.2h.1M136.4 59.3h.1M136.4 42.5l1.6 1.5M136.4 45l1.6 1.6M136.4 47.5l1.6 1.6M136.4 50.1l1.6 1.5M136.4 52.6l1.6 1.6M136.4 57.7l1.6 1.6M138 57.7l-1.6 1.6"/>
<path d="M138 42.5l-1.6 1.5M138 45l-1.6 1.6M138 47.5l-1.6 1.6M138 50.1l-1.6 1.5M138 52.6l-1.6 1.6M138 41.5h.1M138 44h.1M138 46.6h.1M138 49.1h.1M138 51.6h.1M138 54.2h.1M138 59.3h.1"/>
<path d="M136.4 66.9h.1M136.4 64.3h.1M136.4 77h.1M136.4 79.6h.1M136.4 61.8h.1M136.4 65.3l1.6 1.6M136.4 62.8l1.6 1.5M136.4 75.5l1.6 1.5M136.4 78l1.6 1.6M136.4 60.2l1.6 1.6M138 65.3l-1.6 1.6M138 62.8l-1.6 1.5"/>
<path d="M138 75.5l-1.6 1.5M138 78l-1.6 1.6M138 60.2l-1.6 1.6M138 66.9h.1M138 64.3h.1M138 77h.1M138 79.6h.1M138 61.8h.1M243.1 61.8h.1M243.1 66.9h.1M243.1 69.4h.1M243.1 77h.1"/>
<path d="M243.1 74.5h.1M243.1 60.2l1.6 1.6M243.1 65.3l1.6 1.6M243.1 67.9l1.6 1.5M243.1 75.5l1.6 1.5M243.1 72.9l1.6 1.6M244.6 60.2l-1.5 1.6M244.6 65.3l-1.5 1.6M244.6 67.9l-1.5 1.5M244.6 75.5l-1.5 1.5M244.6 72.9l-1.5 1.6M244.7 61.8h.1"/>
<path d="M244.7 66.9h.1M244.7 69.4h.1M244.7 77h.1M244.7 74.5h.1M288.8 74.5h.1M288.8 77h.1M288.8 72.9l1.6 1.6M288.8 75.5l1.6 1.5M290.4 72.9l-1.6 1.6M290.4 75.5l-1.6 1.5M290.4 74.5h.1M290.4 77h.1"/>
<path d="M136.4 82.1h.1M136.4 80.6l1.6 1.5M138 80.6l-1.6 1.5M138 82.1h.1M243.1 87.2h.1M243.1 89.7h.1M243.1 82.1h.1M243.1 92.3h.1M243.1 94.8h.1M243.1 99.9h.1M243.1 85.6l1.6 1.6M243.1 88.2l1.6 1.5"/>
<path d="M243.1 80.6l1.6 1.5M243.1 90.7l1.6 1.6M243.1 93.3l1.6 1.5M243.1 98.3l1.6 1.6M244.6 85.6l-1.5 1.6M244.6 88.2l-1.5 1.5M244.6 80.6l-1.5 1.5M244.6 90.7l-1.5 1.6M244.6 93.3l-1.5 1.5M244.6 98.3l-1.5 1.6M244.7 87.2h.1M244.7 89.7h.1"/>
<path d="M244.7 82.1h.1M244.7 92.3h.1M244.7 94.8h.1M244.7 99.9h.1M90.7 117.7h.1M90.7 105h.1M90.7 116.1l1.6 1.6M90.7 103.4l1.6 1.6M90.7 118.7l1.6 1.5M92.2 116.1l-1.5 1.6M92.2 103.4l-1.5 1.6M92.2 118.7l-1.5 1.5"/>
<path d="M92.3 117.7h.1M92.3 105h.1M243.1 110.1h.1M243.1 112.6h.1M243.1 105h.1M243.1 107.5h.1M243.1 102.4h.1M243.1 108.5l1.6 1.6M243.1 111l1.6 1.6M243.1 103.4l1.6 1.6M243.1 106l1.6 1.5M243.1 100.9l1.6 1.5"/>
<path d="M244.6 108.5l-1.5 1.6M244.6 111l-1.5 1.6M244.6 103.4l-1.5 1.6M244.6 106l-1.5 1.5M244.6 100.9l-1.5 1.5M244.7 110.1h.1M244.7 112.6h.1M244.7 105h.1M244.7 107.5h.1M244.7 102.4h.1M90.7 127.8h.1M90.7 125.3h.1"/>
<path d="M90.7 120.2h.1M90.7 126.3l1.6 1.5M90.7 123.7l1.6 1.6M92.2 123.7l-1.5 1.6M92.2 126.3l-1.5 1.5M92.3 127.8h.1M92.3 125.3h.1M92.3 120.2h.1M243.1 132.9h.1M243.1 131.4l1.6 1.5M243.1 139l1.6 1.5M244.6 131.4l-1.5 1.5"/>
<path d="M244.6 139l-1.5 1.5M244.7 132.9h.1M243.1 148.2h.1M243.1 158.3h.1M243.1 140.5h.1M243.1 150.7h.1M243.1 159.3l1.6 1.6M243.1 146.6l1.6 1.6M243.1 156.8l1.6 1.5M243.1 149.1l1.6 1.6M244.6 159.3l-1.5 1.6M244.6 146.6l-1.5 1.6"/>
<path d="M244.6 156.8l-1.5 1.5M244.6 149.1l-1.5 1.6M244.7 148.2h.1M244.7 158.3h.1M244.7 140.5h.1M244.7 150.7h.1M288.8 153.2h.1M288.8 148.2h.1M288.8 150.7h.1M288.8 151.7l1.6 1.5M288.8 146.6l1.6 1.6M288.8 149.1l1.6 1.6"/>
<path d="M288.8 159.3l1.6 1.6M290.4 151.7l-1.6 1.5M290.4 146.6l-1.6 1.6M290.4 149.1l-1.6 1.6M290.4 159.3l-1.6 1.6M290.4 153.2h.1M290.4 148.2h.1M290.4 150.7h.1M243.1 168.5h.1M243.1 160.9h.1M243.1 171h.1M243.1 173.6h.1"/>
<path d="M243.1 166.9l1.6 1.6M243.1 169.5l1.6 1.5M243.1 172l1.6 1.6M244.6 166.9l-1.5 1.6M244.6 169.5l-1.5 1.5M244.6 172l-1.5 1.6M244.7 168.5h.1M244.7 160.9h.1M244.7 171h.1M244.7 173.6h.1M288.8 165.9h.1M288.8 171h.1"/>
<path d="M288.8 168.5h.1M288.8 173.6h.1M288.8 160.9h.1M288.8 163.4h.1M288.8 164.4l1.6 1.5M288.8 169.5l1.6 1.5M288.8 166.9l1.6 1.6M288.8 172l1.6 1.6M288.8 161.8l1.6 1.6M290.4 164.4l-1.6 1.5M290.4 169.5l-1.6 1.5M290.4 166.9l-1.6 1.6"/>
<path d="M290.4 172l-1.6 1.6M290.4 161.8l-1.6 1.6M290.4 165.9h.1M290.4 171h.1M290.4 168.5h.1M290.4 173.6h.1M290.4 160.9h.1M290.4 163.4h.1"/>
</g>
<g font-size="4.2">
<text x="29.7" y="3.9">5</text>
<text x="89.1" y="3.9">4</text>
<text x="148.5" y="3.9">3</text>
<text x="207.9" y="3.9">2</text>
<text x="267.3" y="3.9">1</text>
<text x="0" y="30.1">D</text>
<text x="0" y="82.5">C</text>
<text x="0" y="135">B</text>
<text x="0" y="187.4">A</text>
<text x="297" y="187.4">A</text>
<text x="29.7" y="213.7">5</text>
<text x="89.1" y="213.7">4</text>
<text x="148.5" y="213.7">3</text>
<text x="207.9" y="213.7">2</text>
<text x="267.3" y="213.7">1</text>
</g>
<g font-size="2.8">
<text x="205.8" y="15.1">NOP</text>
<text x="188" y="45.6">NOP</text>
<text x="195.6" y="45.6">NOP</text>
<text x="203.2" y="45.6">NOP</text>
<text x="43.2" y="104">NOP</text>
<text x="55.9" y="119.2">NOP</text>
</g>
<g font-size="2.3" fill="#000080">
<text x="96.6" y="7.2">U1E</text>
<text x="205.8" y="9.7">R10</text>
<text x="154.7" y="17.4">TP1</text>
<text x="205.8" y="12.3">1K</text>
<text x="22.9" y="40.2">C1</text>
<text x="30.5" y="40.2">R7</text>
<text x="38.1" y="40.2">R8</text>
<text x="45.8" y="40.2">R9</text>
<text x="53.4" y="40.2">C2</text>
<text x="190.5" y="40.2">R11</text>
<text x="195.6" y="37.7">R12</text>
<text x="203.2" y="37.7">R13</text>
<text x="22.9" y="45.3">1uF</text>
<text x="53.4" y="45.3">1uF</text>
<text x="190.5" y="42.8">1K</text>
<text x="195.6" y="47.8">1K</text>
<text x="203.2" y="47.8">1K</text>
<text x="30.5" y="50.4">1K</text>
<text x="38.1" y="50.4">56R</text>
<text x="45.8" y="50.4">100R</text>
<text x="48.3" y="52.9">R15</text>
<text x="61" y="52.9">220RVID_ALERT_CPU BH31</text>
<text x="249" y="52.9">U1M</text>
<text x="40.7" y="60.5">R16</text>
<text x="53.4" y="60.5">499R</text>
<text x="221" y="65.6">TP2</text>
<text x="159.8" y="75.8">TP3</text>
<text x="188" y="75.8">R17</text>
<text x="188" y="85.9">49.9R</text>
<text x="45.8" y="93.6">20.5R</text>
<text x="58.5" y="93.6">R18</text>
<text x="43.2" y="98.6">R19</text>
<text x="43.2" y="101.2">1K</text>
<text x="164.9" y="101.2">TP4</text>
<text x="188" y="101.2">R20</text>
<text x="55.9" y="113.9">R21</text>
<text x="68.6" y="113.9">TP6</text>
<text x="164.9" y="111.3">TP5</text>
<text x="172.5" y="113.9">TP7</text>
<text x="188" y="111.3">49.9R</text>
<text x="55.9" y="116.4">0R</text>
<text x="165.1" y="119">R22</text>
<text x="165.1" y="129.1">49.9R</text>
<text x="205.3" y="131.7">R23</text>
<text x="212.1" y="131.7">20.5R</text>
<text x="96.6" y="138">CFL_H_62_INT_IP_CRB_CFLH</text>
<text x="249" y="183.7">CFL_H_62_INT_IP_CRB_CFLH</text>
</g>
<g font-size="2.3" fill="#f00">
<text x="60.2" y="16.3">CLK_CPUBCLK_P</text>
<text x="145.3" y="14.8">CPU_CFG_0</text>
<text x="60.2" y="18.9">CLK_CPUBCLK_N</text>
<text x="63.3" y="24">CLK_CPUPCI_P</text>
<text x="63" y="26.5">CLK_CPUPCI_N</text>
<text x="221.3" y="29">CPU_CFG5</text>
<text x="25.4" y="30.1">+VCCST</text>
<text x="40.7" y="30.1">+VCCST</text>
<text x="60.2" y="31.6">CLK_CPUNSSC_P</text>
<text x="60.2" y="34.1">CLK_CPUNSSC_N</text>
<text x="221.3" y="31.6">CPU_CFG6</text>
<text x="11" y="57">VID_SCK</text>
<text x="11" y="59.5">VID_SOUT</text>
<text x="11" y="54.4">VID_ALERT#</text>
<text x="11" y="62.1">PROCHOT#</text>
<text x="66.6" y="60.5">PROCHOT#_CPU BR30</text>
<text x="226.6" y="63">CPU_TP_IST E3</text>
<text x="38.9" y="67.1">DDR_VTT_CNTL</text>
<text x="182.9" y="70.7">+VCCST</text>
<text x="145.3" y="73.2">CPU_TP_BPM0</text>
<text x="58.5" y="82.4">VCCST_PWRGD</text>
<text x="61" y="87.5">PROCPWRGD</text>
<text x="23.7" y="92.5">PM_SYNC</text>
<text x="23.7" y="95.1">PM_DOWN</text>
<text x="61.8" y="90">RESET#_CPU</text>
<text x="69.1" y="93.5">PM_DOWN_R</text>
<text x="193.3" y="90">JTAG_TDO</text>
<text x="193.3" y="95.1">JTAG_TMS</text>
<text x="193.3" y="92.5">JTAG_TDI</text>
<text x="64.3" y="100.2">THERMTRIP#</text>
<text x="66.8" y="97.6">PECI_CPU</text>
<text x="193.3" y="97.6">JTAG_CPU_TCK</text>
<text x="61.5" y="106.2">CPU_PROCSEL#</text>
<text x="150.2" y="102.7">CPU_TRST</text>
<text x="150.2" y="105.2">CPU_PREQ</text>
<text x="150.2" y="107.8">CPU_PRDY</text>
<text x="74.2" y="111.3">CATERR# BM30</text>
<text x="186.2" y="125.6">CPU_TRIGIN</text>
<text x="183.7" y="128.1">CPU_TRIGOUT</text>
<text x="219" y="126.5">CPU_TRIGOUT_R</text>
</g>
<g font-size="2.3">
<text x="88.2" y="17.3">A32</text>
<text x="88.2" y="14.7">B31</text>
<text x="136.4" y="14.7">BN25</text>
<text x="136.4" y="17.3">BN27</text>
<text x="88.1" y="22.4">D35</text>
<text x="136.4" y="19.8">BN26 CPU_CFG2</text>
<text x="136.4" y="22.4">BN28</text>
<text x="88.1" y="24.9">C36</text>
<text x="88.2" y="30">E31</text>
<text x="136.4" y="24.9">BR20</text>
<text x="136.4" y="27.4">BM20CPU_CFG5</text>
<text x="136.4" y="30">BT20 CPU_CFG6</text>
<text x="88.1" y="32.5">D31</text>
<text x="136.4" y="32.5">BP20 CPU_CFG7</text>
<text x="136.4" y="35.1">BR23</text>
<text x="136.4" y="40.1">BT23</text>
<text x="136.4" y="37.6">BR22</text>
<text x="136.4" y="42.7">BT22</text>
<text x="136.4" y="45.2">BM19</text>
<text x="136.4" y="47.8">BR19</text>
<text x="136.4" y="50.3">BP19</text>
<text x="136.4" y="52.8">BT19</text>
<text x="86.5" y="57.9">BH29</text>
<text x="86.5" y="55.4">BH32</text>
<text x="136.4" y="57.9">BN23</text>
<text x="86.8" y="65.5">BT13</text>
<text x="136.4" y="65.5">BN22</text>
<text x="136.4" y="63">BP22</text>
<text x="136.4" y="60.5">BP23</text>
<text x="241.9" y="60.5">E2</text>
<text x="241.9" y="65.5">E1</text>
<text x="241.7" y="68.1">D1</text>
<text x="136.4" y="73.2">BR27</text>
<text x="136.4" y="75.7">BT27</text>
<text x="240.2" y="73.2">BR1</text>
<text x="240.5" y="75.7">BT2</text>
<text x="288.8" y="73.2">BK28</text>
<text x="288.8" y="75.7">BJ28</text>
<text x="88.1" y="80.8">H13</text>
<text x="136.4" y="78.2">BM31</text>
<text x="136.4" y="80.8">BT30</text>
<text x="238.9" y="80.8">BN35</text>
<text x="86.7" y="88.4">BP35</text>
<text x="86.8" y="85.9">BT31</text>
<text x="136.4" y="88.4">BT28</text>
<text x="240.5" y="88.4">H24</text>
<text x="241" y="85.9">J24</text>
<text x="86.3" y="90.9">BM34</text>
<text x="86.7" y="93.5">BP31</text>
<text x="136.4" y="90.9">BL32</text>
<text x="136.4" y="93.5">BP28</text>
<text x="238.9" y="90.9">BN33</text>
<text x="239.3" y="93.5">BL34</text>
<text x="86.8" y="96">BT34</text>
<text x="88.6" y="98.6">J31</text>
<text x="136.4" y="96">BR28</text>
<text x="136.4" y="101.1">BP30</text>
<text x="240.5" y="101.1">R14</text>
<text x="240.5" y="98.6">N29</text>
<text x="86.5" y="103.6">BR33</text>
<text x="87.8" y="106.2">BN1</text>
<text x="136.4" y="103.6">BL30</text>
<text x="136.4" y="106.2">BP27</text>
<text x="239.1" y="103.6">AE29</text>
<text x="239.1" y="106.2">AA14</text>
<text x="136.4" y="113.8">BT25 CPU_CFG_RCOMP</text>
<text x="239.1" y="108.7">AP29</text>
<text x="239.1" y="111.3">AP14</text>
<text x="240.6" y="113.8">A36</text>
<text x="85.9" y="118.9">AW13</text>
<text x="86.8" y="116.3">AT13</text>
<text x="240.6" y="118.9">A37</text>
<text x="86.5" y="124">AU13</text>
<text x="240.5" y="124">H23</text>
<text x="86.7" y="126.5">AY13</text>
<text x="240.7" y="131.6">F30</text>
<text x="241" y="126.5">J23</text>
<text x="240.6" y="139.2">E30</text>
<text x="240.5" y="149.4">C30</text>
<text x="240.6" y="146.8">B30</text>
<text x="288.8" y="146.8">BL31</text>
<text x="288.8" y="149.4">AJ8</text>
<text x="288.8" y="151.9">G13</text>
<text x="241.6" y="157">G3</text>
<text x="242.2" y="159.5">J3</text>
<text x="288.8" y="159.5">C38</text>
<text x="238.9" y="167.1">BR35</text>
<text x="288.8" y="164.6">BR2</text>
<text x="288.8" y="167.1">BP1</text>
<text x="288.8" y="162.1">C1</text>
<text x="238.9" y="169.7">BR31</text>
<text x="238.9" y="172.2">BH30</text>
<text x="288.8" y="169.7">B38</text>
<text x="288.8" y="172.2">B2</text>
<text x="205.5" y="194.1">Title</text>
<text x="215.7" y="196.7">07-CPU PM/RSVD</text>
<text x="205.5" y="201.8">Size</text>
<text x="215.7" y="201.8">Document Number</text>
<text x="289.4" y="201.8">Rev</text>
<text x="205.5" y="209.4">Date:</text>
<text x="208.1" y="204.3">A4</text>
<text x="215.7" y="204.3">SBC-CLH</text>
<text x="218.7" y="209.4">Thursday, June 24, 2021</text>
<text x="256.3" y="209.4">Sheet</text>
<text x="269" y="209.4">7</text>
<text x="276.7" y="209.4">of</text>
<text x="284.3" y="209.4">32</text>
<text x="291.9" y="204.3">1.3</text>
</g>
<g font-size="2.3" fill="#004080">
<text x="95.3" y="16.3">BCLKP</text>
<text x="126" y="16.3">CFG_0</text>
<text x="95.3" y="18.9">BCLKN</text>
<text x="95.3" y="24">PCI_BCLKP</text>
<text x="126" y="18.9">CFG_1</text>
<text x="126" y="21.4">CFG_2</text>
<text x="126" y="24">CFG_3</text>
<text x="95.3" y="26.5">PCI_BCLKN</text>
<text x="126" y="26.5">CFG_4</text>
<text x="126" y="29">CFG_5</text>
<text x="95.3" y="34.1">CLK24N</text>
<text x="95.3" y="31.6">CLK24P</text>
<text x="126" y="31.6">CFG_6</text>
<text x="126" y="34.1">CFG_7</text>
<text x="124.8" y="41.7">CFG_10</text>
<text x="126" y="36.7">CFG_8</text>
<text x="126" y="39.2">CFG_9</text>
<text x="124.8" y="44.3">CFG_11</text>
<text x="124.8" y="46.8">CFG_12</text>
<text x="124.8" y="49.4">CFG_13</text>
<text x="124.8" y="51.9">CFG_14</text>
<text x="95.3" y="59.5">VIDSOUT</text>
<text x="95.3" y="57">VIDSCK</text>
<text x="95.3" y="54.4">VIDALERT#</text>
<text x="124.8" y="54.4">CFG_15</text>
<text x="124.8" y="59.5">CFG_17</text>
<text x="95.3" y="62.1">PROCHOT#</text>
<text x="124.8" y="64.6">CFG_19</text>
<text x="124.8" y="62.1">CFG_16</text>
<text x="247.7" y="62.1">RSVD_TP5</text>
<text x="247.7" y="64.6">IST_TRIG</text>
<text x="95.3" y="67.1">DDR_VTT_CNTL</text>
<text x="124.8" y="67.1">CFG_18</text>
<text x="247.7" y="67.1">RSVD_TP4</text>
<text x="247.7" y="69.7">RSVD_TP3</text>
<text x="124.6" y="74.8">BPM#_0</text>
<text x="124.6" y="77.3">BPM#_1</text>
<text x="247.7" y="77.3">RSVD_TP2</text>
<text x="247.7" y="74.8">RSVD_TP1</text>
<text x="276.9" y="74.8">RSVD11</text>
<text x="276.9" y="77.3">RSVD10</text>
<text x="95.3" y="82.4">VCCST_PWRGD</text>
<text x="124.6" y="79.8">BPM#_2</text>
<text x="124.6" y="82.4">BPM#_3</text>
<text x="247.7" y="82.4">RSVD15</text>
<text x="95.3" y="87.5">PROCPWRGD</text>
<text x="247.7" y="87.5">RSVD28</text>
<text x="95.3" y="92.5">PM_SYNC</text>
<text x="95.3" y="95.1">PM_DOWN</text>
<text x="95.3" y="90">RESET#</text>
<text x="120.7" y="90">PROC_TDO</text>
<text x="120.7" y="95.1">PROC_TMS</text>
<text x="121.8" y="92.5">PROC_TDI</text>
<text x="247.7" y="90">RSVD27</text>
<text x="247.7" y="92.5">RSVD14</text>
<text x="247.7" y="95.1">RSVD13</text>
<text x="95.3" y="97.6">PECI</text>
<text x="95.3" y="100.2">THERMTRIP#</text>
<text x="120.9" y="97.6">PROC_TCK</text>
<text x="247.7" y="100.2">RSVD30</text>
<text x="95.3" y="107.8">PROC_SELECT#</text>
<text x="95.3" y="105.2">SKTOCC#</text>
<text x="117.8" y="105.2">PROC_PREQ#</text>
<text x="117.9" y="107.8">PROC_PRDY#</text>
<text x="118.3" y="102.7">PROC_TRST#</text>
<text x="247.7" y="105.2">RSVD2</text>
<text x="247.7" y="107.8">RSVD1</text>
<text x="247.7" y="102.7">RSVD31</text>
<text x="95.3" y="112.9">CATERR#</text>
<text x="247.7" y="110.3">RSVD5</text>
<text x="247.7" y="112.9">RSVD4</text>
<text x="95.3" y="117.9">ZVM#</text>
<text x="118.8" y="115.4">CFG_RCOMP</text>
<text x="247.7" y="115.4">VSS_A36</text>
<text x="95.3" y="125.6">RSVD1</text>
<text x="95.3" y="120.5">MSM#</text>
<text x="247.7" y="120.5">VSS_A37</text>
<text x="247.7" y="125.6">PROC_TRIGIN</text>
<text x="95.3" y="128.1">RSVD2</text>
<text x="247.7" y="128.1">PROC_TRIGOUT</text>
<text x="247.7" y="133.2">RSVD24</text>
<text x="247.7" y="140.8">RSVD23</text>
<text x="247.7" y="148.4">RSVD7</text>
<text x="276.9" y="148.4">RSVD12</text>
<text x="247.7" y="151">RSVD21</text>
<text x="276.9" y="153.5">RSVD25</text>
<text x="278.2" y="151">RSVD3</text>
<text x="247.7" y="161.1">RSVD29</text>
<text x="247.7" y="158.6">RSVD26</text>
<text x="276.9" y="161.1">RSVD22</text>
<text x="276.9" y="166.2">RSVD17</text>
<text x="276.9" y="163.7">RSVD20</text>
<text x="247.7" y="168.7">RSVD19</text>
<text x="247.7" y="171.3">RSVD18</text>
<text x="247.7" y="173.8">RSVD9</text>
<text x="276.9" y="168.7">RSVD16</text>
<text x="278.2" y="171.3">RSVD8</text>
<text x="278.2" y="173.8">RSVD6</text>
</g>
<g font-size="2">
<text x="155" y="9.2">internal 3K PU at CFG[0:18]</text>
<text x="221" y="14.3">Bifurcation</text>
<text x="223.6" y="16.8">1x16</text>
<text x="238.8" y="14.3">CFG5</text>
<text x="240.6" y="16.8">1</text>
<text x="246.4" y="14.3">CFG6</text>
<text x="249" y="16.8">1</text>
<text x="157.5" y="19.4">CFG[2] Low -&gt; PEG lane reversal</text>
<text x="223.6" y="19.4">2x8</text>
<text x="223.6" y="21.9">1x8+2x4</text>
<text x="240.6" y="19.4">0</text>
<text x="240.6" y="21.9">0</text>
<text x="249" y="19.4">1</text>
<text x="249" y="21.9">0</text>
<text x="157.5" y="24.5">CFG[4] High-&gt;eDP disabled</text>
<text x="157.5" y="27">CFG[5,6] PEG Bifurcation</text>
<text x="157.5" y="32.1">CFG[7] PEG Training timing</text>
</g>
<g font-size="1.8" fill="#00f">
<text x="106.7" y="132.2">5 OF 13</text>
<text x="259.1" y="177.9">13 OF 13</text>
</g>
</svg>
